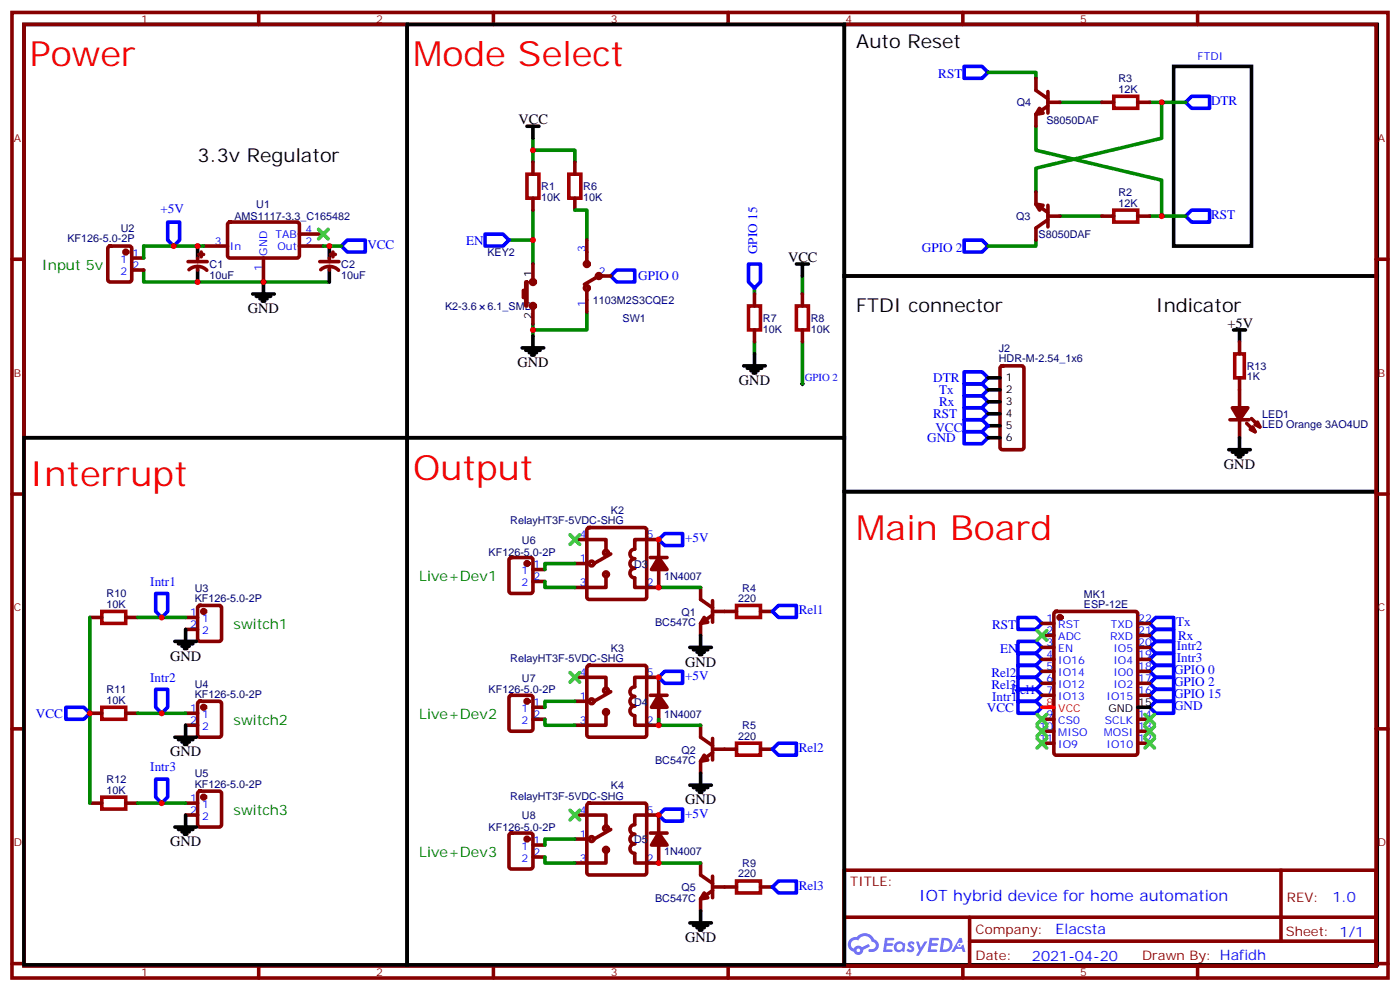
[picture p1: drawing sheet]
<svg xmlns="http://www.w3.org/2000/svg" width="412mm" height="292mm" viewBox="0 0 412 292" stroke-linecap="round" stroke-linejoin="round" font-family="sans-serif">
<g fill="none" stroke="#008700" stroke-width="1.1">
<path d="M291 21.3h14.2v1.8M305.2 37.2v7l37 8.9v10.5M312.2 30.1h12.4M338.7 30.1h10.5M342.2 30.1v10.6l-37 8.8v7.1M157 44.2h12.3v3.6M157 40.7v7.1M42.3 79.5v3.5h54.7M149.9 70.7h7.1M157 61.9v15.9M305.2 70.7v1.8h-14.2M312.2 63.6h12.4"/>
<path d="M338.7 63.6h10.5M157 95.4v3.5M222.2 84.8v1.8M236.4 81.3v5.3M222.2 100.7v3.5M236.4 100.7v12.3"/>
</g>
<g fill="none" stroke="#000" stroke-width="1.1">
<path d="M7.1 7.2h112.8v121.7h-112.8zM248.7 7.2h157v74.1h-157zM345.7 19.5h23v53h-23zM155.2 37.2h3.5M157 37.2v3.5M234.6 77.8h3.5M236.4 77.8v3.5M74.4 86.6h6.4M75.5 87.3h4.2M76.6 88h2.1M77.3 88.7h.7M77.6 83v3.6"/>
<path d="M157 98.9v3.5M248.7 81.3h157v63.5h-157zM153.8 102.4h6.4M154.9 103.2h4.2M155.9 103.9h2.1M156.6 104.6h.7M219.1 107.7h6.3M220.1 108.4h4.3M221.2 109.1h2.1M221.9 109.9h.7M222.2 104.2v3.5M248.7 144.8h157v139.3h-157z"/>
</g>
<g fill="none" stroke="#00f" stroke-width="1.1">
<path d="M284 19.5h5.3l1.7 1.8-1.7 1.8h-5.3zM349.2 30.1l1.8-1.7h5.3v3.5h-5.3zM49.4 65.4h3.5v5.3l-1.7 1.8-1.8-1.8zM100.5 72.5l1.8-1.8h5.3v3.5h-5.3zM142.9 68.9h5.3l1.7 1.8-1.7 1.8h-5.3zM220.5 77.8h3.5v5.2l-1.8 1.8-1.7-1.8zM284 70.7h5.3l1.7 1.8-1.7 1.7h-5.3zM349.2 63.6l1.8-1.7h5.3v3.5h-5.3zM179.9 81.3l1.8-1.8h5.3v3.5h-5.3zM284 116.6h5.3l1.7 1.7-1.7 1.8h-5.3zM284 113h5.3l1.7 1.8-1.7 1.8h-5.3zM284 109.5h5.3l1.7 1.8-1.7 1.7h-5.3z"/>
<path d="M284 127.1h5.3l1.7 1.8-1.7 1.8h-5.3zM284 120.1h5.3l1.7 1.7-1.7 1.8h-5.3zM299.9 181.8h5.3l1.7 1.8-1.7 1.7h-5.3zM299.9 188.9h5.3l1.7 1.7-1.7 1.8h-5.3zM338.7 197.7l1.7-1.8h5.3v3.6h-5.3zM338.7 187.1l1.7-1.8h5.3v3.6h-5.3zM338.7 183.6l1.7-1.8h5.3v3.5h-5.3zM299.9 206.5h5.3l1.7 1.8-1.7 1.7h-5.3zM338.7 208.3l1.7-1.8h5.3v3.5h-5.3zM338.7 201.2l1.7-1.7h5.3v3.5h-5.3zM338.7 204.8l1.7-1.8h5.3v3.5h-5.3z"/>
</g>
<g fill="none" stroke="#870000" stroke-width="1.1">
<path d="M3.5 3.7h405.4v284.3h-405.4zM7.1 7.2h398.2v277.3h-398.2zM76.2 3.7v3.5M145.3 3.7v3.5M214.5 3.7v3.5M283.6 3.7v3.5M352.8 3.7v3.5M305.2 23.1v3.5l3.5 2.5M308.7 31.2l-3.5 2.5v3.5M308.7 27v6.3M308.7 30.1h3.5M305.2 56.6v3.5l3.5 2.5"/>
<path d="M3.5 76.3h3.6M157 77.8v4.5M308.7 64.7l-3.5 2.5v3.5M308.7 63.6h3.5M308.7 60.5v6.3M405.3 76.3h3.6M154.9 83h.3v7.1h-.3v-2.5h-.7v-2.1h.7zM157 90.8v4.6M3.5 145.5h3.6M405.3 145.5h3.6M3.5 214.6h3.6M405.3 214.6h3.6"/>
<path d="M248.7 256.3h156.6v28.2h-156.6zM377.3 256.3v20.9M248.7 270.1h156.5M285.6 277.2h119.6M285.6 270.1v14.1M3.5 283.8h3.6M76.2 284.5v3.5M145.3 284.5v3.5M214.5 284.5v3.5M283.6 284.5v3.5M352.8 284.5v3.5M405.3 283.8h3.6"/>
<circle cx="157" cy="90.1" r=".71"/>
<circle cx="157" cy="83" r=".71"/>
</g>
<g fill="#870000" stroke="#870000" stroke-width="1.1">
<path d="M305.2 60.1l2.1 .4-1.1 1.4z"/>
<path d="M306.2 31.9l1.1 1.4-2.1 .4z"/>
</g>
<path d="M236 113h.7M236.4 112.7v.7" fill="none" stroke="#000" stroke-width=".74"/>
<g fill="#5487ff">
<path d="M267.7 277.4a1.22 1.22 0 0 1 1.7 .3l-.4 .6a.47 .47 0 0 0-.3-.4 .47 .47 0 0 0-.5 .2l.1 .2a1.14 1.14 0 0 1 .8 1.7 1.14 1.14 0 0 1-1.9 0l-.2-.2 .5-.5 .7 .4a.29 .29 0 0 0 .3-.2 .29 .29 0 0 0-.2-.4 1.04 1.04 0 0 1-.6-1.7z"/>
<path d="M260.7 276.2h2.4l.3 .2-.2 .5h-1.8l-.1 .9h1.5l.3 .3-.3 .4h-1.6l-.2 1.1 1.7 .1 .2 .3-.2 .3h-2.6z"/>
<path d="M273.8 276.2h2.4l.3 .2-.1 .5h-1.8l-.2 .9h1.6l.3 .3-.4 .4h-1.6l-.1 1.1 1.7 .1 .2 .3-.2 .3h-2.6z"/>
<path d="M282.6 276.2h.7l.3 1.2-.6 .4a.69 .69 0 0 0-1 .2 .69 .69 0 0 0 .4 1 .69 .69 0 0 0 .9-.6l.5-.3 .6 2.2h-.8l-.2-.9h-1.8l-.5 .9h-.8z"/>
<path d="M269.8 277.3h.8l.6 1.8 1.1-1.8h.9l-2.6 4.2h-.8l.9-1.6z"/>
<path d="M277.4 276.2l-.6 4.1h1.3a2.11 2.11 0 0 0 2.5-2.1 2.11 2.11 0 0 0-2.5-2zM278.1 276.9a1.39 1.39 0 0 1 1.7 1.4 1.39 1.39 0 0 1-1.8 1.3h-.3z"/>
<path d="M263.7 277.8a1.54 1.54 0 0 0-.1 2.2 1.54 1.54 0 0 0 2.2 .1l.6 .2 .3-2.3-.2-.2h-.4a1.49 1.49 0 0 0-2.4 0zM264 278.8a.94 .94 0 0 1 1.8 0 .94 .94 0 0 1-1.8 0z"/>
<path d="M250.4 276.6a2.18 2.18 0 0 0 1.1 3.7 1.44 1.44 0 0 0 1.6 .9 1.44 1.44 0 0 0 1.2-1.5l2-1-.5-.7-1.9 .9a1.47 1.47 0 0 0-2.4 .5 1.39 1.39 0 0 1-.7-2 1.39 1.39 0 0 1 2-.4 2.12 2.12 0 0 1 2.2-1.3 2.12 2.12 0 0 1 1.9 1.7 1.14 1.14 0 0 1 1.1 1.4 1.14 1.14 0 0 1-1.7 .7 .43 .43 0 0 0-.5 .4 .43 .43 0 0 0 .4 .4 1.98 1.98 0 0 0 2.5-1.2 1.98 1.98 0 0 0-1.2-2.5 3.1 3.1 0 0 0-5.3-.7l-.9 .1zM252.3 279.9a.55 .55 0 0 1 1.1 0 .55 .55 0 0 1-1.1 0z"/>
<circle cx="282.6" cy="278.3" r=".26"/>
</g>
<g fill="none" stroke="#870000" stroke-width="1.1">
<path d="M324.6 30.1h3.5M335.1 30.1h3.6M157 47.8v3.5M157 58.3v3.6M169.3 47.8v3.5M169.3 58.3v3.6M32 72.7l.5-.2h5.6l.7 .4v9.4l-.5 .7h-5.8l-.7-.4-.1-9.4zM38.8 76h3.5M38.8 79.5h3.5M55.4 77h5.6M55.7 79.4a3.8 3.8 0 0 1 5.2 .2M58.2 76v1"/>
<path d="M58.2 78.5v1M58.6 74.9h1.4M59.3 74.2v1.4M60 72.5h7M67.3 65.6l.4-.2 20.1 .1 .4 .6-.1 9.5-.6 .4-20-.1-.5-.6v-9.2zM77.6 76v7M88.2 72.5h7M88.2 68.9h7M94.2 77h5.6M94.5 79.4a3.8 3.8 0 0 1 5.2 .2M97 76v1M97 78.5v1"/>
<path d="M97.4 74.9h1.4M98.1 74.2v1.4M172.9 70.7v6.3M324.6 63.6h3.5M335.1 63.6h3.6M172.9 85.5v6.4M179.9 81.3h-3.5l-4.2 2.4M222.2 86.6v3.5M222.2 97.2v3.5M236.4 86.6v3.5M236.4 97.2v3.5M294.8 107.9l.5-.2h5.6l.7 .5v23.5l-.4 .7h-5.9l-.7-.4v-23.6z"/>
<path d="M365.1 100.7v3.5M365.1 111.3v8.8M362.3 123.6h5.6M365.1 123.6v5.3M367.2 124.7l2.5 2.4M368.7 123.3l2.4 2.4M169.3 158.9h9.2v3.2M173.1 155.6l.5-.2h16.2l.5 .2 .2 .5v19.7l-.2 .5-.5 .2h-16.2l-.5-.2-.2-.5v-19.7zM58.4 178.5l.5-.2h5.7l.6 .4 .1 9.5-.5 .6-5.9 .1-.6-.5-.1-9.4zM150.2 164.4l.4-.2h5.7l.6 .4 .1 9.5-.5 .6-5.9 .1-.6-.5-.1-9.4zM157 167.7h3.5M157 171.2h3.5"/>
<path d="M169.3 165.9h4.3M178.5 169.8v3.2h-9.2M179.9 163.1l-4.9 2.8M191.6 164.2h4.9M194 164.2v-5.3h-7v2.8a1.41 1.41 0 0 0-1.4 1.4 1.41 1.41 0 0 0 1.4 1.4 1.41 1.41 0 0 0-1.4 1.4 1.41 1.41 0 0 0 1.4 1.5 1.41 1.41 0 0 0-1.4 1.4 1.41 1.41 0 0 0 1.4 1.4v2.8h7v-5.3M206.4 173v3.5l3.5 2.5M209.9 176.9v6.3M26.5 181.8h3.5M37 181.8h3.6M54.7 181.8h3.5M54.7 185.3h3.5M169.3 199.5h9.2v3.1"/>
<path d="M173.1 196.1l.5-.2h16.2l.5 .2 .2 .5v19.8l-.2 .5-.5 .2h-16.2l-.5-.2-.2-.5v-19.8zM209.9 180.1h7.1M209.9 181.1l-3.5 2.5v3.5M224 180.1h3.5M306.9 183.6h3.5M306.9 187.1h3.5M306.9 190.6h3.5M306.9 194.2h3.5M306.9 197.7h3.5M310.7 180.3l.4-.2h23.3l.7 .4v41.2l-.4 .6-23.6 .1-.6-.5-.1-41.1zM335.1 183.6h3.6M335.1 187.1h3.6"/>
<path d="M335.1 190.6h3.6M335.1 194.2h3.6M335.1 197.7h3.6M26.5 210h3.5M37 210h3.6M54.7 213.6h3.5M54.7 210h3.5M58.4 206.7l.5-.2h5.7l.6 .4 .1 9.5-.5 .6-5.9 .1-.6-.5-.1-9.4zM150.2 205l.4-.2h5.7l.6 .4 .1 9.4-.5 .7h-5.9l-.6-.4-.1-9.4zM157 211.8h3.5M157 208.3h3.5M169.3 206.5h4.3"/>
<path d="M178.5 210.4v3.2h-9.2M179.9 203.7l-4.9 2.8M191.6 204.8h4.9M194 204.8v-5.3h-7v2.8a1.41 1.41 0 0 0-1.4 1.4 1.41 1.41 0 0 0 1.4 1.4 1.41 1.41 0 0 0-1.4 1.4 1.41 1.41 0 0 0 1.4 1.4 1.41 1.41 0 0 0-1.4 1.4 1.41 1.41 0 0 0 1.4 1.4v2.9h7v-5.3M206.4 213.6v3.5l3.5 2.5M209.9 217.5v6.3M306.9 201.2h3.5M306.9 204.8h3.5M306.9 211.8h3.5M306.9 215.3h3.5M306.9 218.9h3.5M335.1 201.2h3.6"/>
<path d="M335.1 204.8h3.6M335.1 211.8h3.6M335.1 215.3h3.6M335.1 218.9h3.6M26.5 236.5h3.5M37 236.5h3.6M54.7 236.5h3.5M58.4 233.2l.5-.2h5.7l.6 .4 .1 9.5-.5 .6-5.9 .1-.6-.5-.1-9.4zM173.1 236.7l.5-.2h16.2l.5 .2 .2 .5v19.8l-.2 .5-.5 .2h-16.2l-.5-.3-.2-.4v-19.8zM209.9 221.7l-3.5 2.5v3.5M209.9 220.6h7.1M224 220.6h3.5"/>
<path d="M54.7 240h3.5M150.2 245.5l.4-.2h5.7l.6 .5 .1 9.4-.5 .6-5.9 .1-.6-.5-.1-9.4zM157 248.8h3.5M157 252.4h3.5M169.3 240h9.2v3.2M169.3 247.1h4.3M178.5 251v3.1h-9.2M179.9 244.3l-4.9 2.8M191.6 245.3h4.9M194 245.3v-5.3h-7v2.9a1.41 1.41 0 0 0-1.4 1.4 1.41 1.41 0 0 0 1.4 1.4 1.41 1.41 0 0 0-1.4 1.4 1.41 1.41 0 0 0 1.4 1.4 1.41 1.41 0 0 0-1.4 1.4 1.41 1.41 0 0 0 1.4 1.4v2.8h7v-5.3M206.4 254.1v3.6l3.5 2.4M209.9 258v6.4"/>
<path d="M209.9 262.3l-3.5 2.4v3.6M209.9 261.2h7.1M224 261.2h3.5"/>
<circle cx="172.9" cy="77.8" r=".71"/>
<circle cx="172.9" cy="84.8" r=".71"/>
<circle cx="176.4" cy="81.3" r=".71"/>
<circle cx="174.3" cy="165.9" r=".71"/>
<circle cx="178.5" cy="162.8" r=".71"/>
<circle cx="178.5" cy="169.1" r=".71"/>
<circle cx="174.3" cy="206.5" r=".71"/>
<circle cx="178.5" cy="209.7" r=".71"/>
<circle cx="178.5" cy="203.3" r=".71"/>
<circle cx="174.3" cy="247.1" r=".71"/>
<circle cx="178.5" cy="243.9" r=".71"/>
<circle cx="178.5" cy="250.3" r=".71"/>
</g>
<g fill="none" stroke="#00f" stroke-width="1.1">
<path d="M284 123.6h5.3l1.7 1.8-1.7 1.7h-5.3zM194 158.9l1.8-1.8h5.3v3.6h-5.3zM45.9 174.8h3.5v5.3l-1.8 1.7-1.7-1.7zM229.3 178.3h5.3v3.5h-5.3l-1.8-1.7zM194 199.5l1.8-1.8h5.3v3.5h-5.3zM299.9 192.4h5.3l1.7 1.8-1.7 1.7h-5.3zM299.9 195.9h5.3l1.7 1.8-1.7 1.8h-5.3zM299.9 199.5h5.3l1.7 1.7-1.7 1.8h-5.3zM338.7 190.6l1.7-1.7h5.3v3.5h-5.3zM338.7 194.2l1.7-1.8h5.3v3.5h-5.3zM19.4 208.3h5.3l1.8 1.7-1.8 1.8h-5.3zM45.9 203h3.5v5.3l-1.8 1.7-1.7-1.7z"/>
<path d="M299.9 203h5.3l1.7 1.8-1.7 1.7h-5.3zM45.9 229.4h3.5v5.3l-1.8 1.8-1.7-1.8zM227.5 220.6l1.8-1.7h5.3v3.5h-5.3zM194 240l1.8-1.7h5.3v3.5h-5.3zM227.5 261.2l1.8-1.8h5.3v3.6h-5.3z"/>
</g>
<g fill="#870000" stroke="#870000" stroke-width="1.1">
<path d="M194 164.2l2.5 3.5h-4.6z"/>
<path d="M194 204.8l2.5 3.5h-4.6z"/>
<path d="M194 245.3l2.5 3.5h-4.6z"/>
<path d="M207.4 181.8l1.1 1.4-2.1 .4z"/>
<path d="M207.4 222.4l1.1 1.4-2.1 .4z"/>
<path d="M207.4 263l1.1 1.4-2.1 .3z"/>
<path d="M368.3 126.4l.7-.7 .7 1.4z"/>
<path d="M369.7 125l.7-.7 .7 1.4z"/>
<path d="M363 120.1h4.6l-2.5 3.5z"/>
<circle cx="312.2" cy="181.8" r=".53"/>
<circle cx="37" cy="74.2" r=".53"/>
<circle cx="60" cy="180.1" r=".53"/>
<circle cx="60" cy="208.3" r=".53"/>
<circle cx="60" cy="234.7" r=".53"/>
<circle cx="155.2" cy="165.9" r=".53"/>
<circle cx="155.2" cy="206.5" r=".53"/>
<circle cx="155.2" cy="247.1" r=".53"/>
</g>
<path d="M306.9 208.3h3.5" fill="none" stroke="#f00" stroke-width="1.1"/>
<g fill="none" stroke="#000" stroke-width="1.1">
<path d="M119.9 7.2h128.8v121.7h-128.8zM58.2 72.5v3.5M58.2 79.5v3.5M97 72.5v3.5M97 79.5v3.5M363.4 97.2h3.5M365.1 97.2v3.5M291 111.3h3.6M291 114.8h3.6M291 118.3h3.6M7.1 128.9h112.8v155.2h-112.8zM119.9 128.9h128.8v155.2h-128.8z"/>
<path d="M291 121.8h3.6M291 125.4h3.6M291 128.9h3.6M361.9 132.4h6.4M363 133.1h4.2M364.1 133.8h2.1M364.8 134.5h.7M365.1 128.9v3.5M51.5 188.9h6.4M52.6 189.6h4.2M53.6 190.3h2.1M54.3 191h.7"/>
<path d="M54.7 185.3v3.6M203.2 190.6h6.3M204.3 191.3h4.2M205.3 192.1h2.1M206 192.8h.7M206.4 187.1v3.5M51.5 217.1h6.4M52.6 217.8h4.2M53.6 218.5h2.1M54.3 219.2h.7M54.7 213.6v3.5M335.1 208.3h3.6"/>
<path d="M203.2 231.2h6.3M204.3 231.9h4.2M205.3 232.6h2.1M206 233.3h.7M206.4 227.7v3.5M51.5 243.6h6.4M52.6 244.3h4.2M53.6 245h2.1M54.3 245.7h.7M54.7 240v3.6M203.2 271.8h6.3M204.3 272.5h4.2"/>
<path d="M205.3 273.2h2.1M206 273.9h.7M206.4 268.3v3.5"/>
</g>
<g fill="none" stroke="#008700" stroke-width="1.1">
<path d="M60 72.5h-17.7v3.5M95.2 72.5h5.3M169.3 61.9h3.6v8.8M172.9 91.9v5.3h-15.9M160.5 171.2v1.8h8.8M169.3 165.9h-8.8v1.8M194 173h12.4M26.5 181.8v54.7M40.6 181.8h14.1M40.6 210h14.1M160.5 211.8v1.8h8.8M169.3 206.5h-8.8v1.8"/>
<path d="M194 211.8v1.8h12.4M40.6 236.5h14.1M160.5 252.4v1.7h8.8M169.3 247.1h-8.8v1.7M194 254.1h12.4"/>
</g>
<g fill="none" stroke="#a10000" stroke-width="1.1">
<path d="M328.1 28.4h7v3.5h-7zM155.2 51.3h3.5v7h-3.5zM167.6 51.3h3.5v7h-3.5zM328.1 61.9h7v3.5h-7zM220.5 90.1h3.5v7.1h-3.5zM234.6 90.1h3.5v7.1h-3.5zM363.7 104.2h2.8v7.1h-2.8zM217 178.3h7v3.5h-7zM30 180.1h7v3.5h-7zM30 208.3h7v3.5h-7zM217 218.9h7v3.5h-7zM30 234.7h7v3.6h-7z"/>
<path d="M217 259.4h7v3.6h-7z"/>
</g>
<g fill="none" stroke="#3c3" stroke-width="1.1">
<path d="M93.8 67.5l2.9 2.8M96.7 67.5l-2.9 2.8M167.9 157.5l2.8 2.8M170.7 157.5l-2.8 2.8M167.9 198l2.8 2.9M170.7 198l-2.8 2.9M305.5 185.7l2.8 2.8M308.3 185.7l-2.8 2.8M305.5 210.4l2.8 2.8M305.5 213.9l2.8 2.8M305.5 217.5l2.8 2.8M308.3 210.4l-2.8 2.8"/>
<path d="M308.3 213.9l-2.8 2.8M308.3 217.5l-2.8 2.8M337.3 210.4l2.8 2.8M337.3 213.9l2.8 2.8M337.3 217.5l2.8 2.8M340.1 210.4l-2.8 2.8M340.1 213.9l-2.8 2.8M340.1 217.5l-2.8 2.8M167.9 238.6l2.8 2.8M170.7 238.6l-2.8 2.8"/>
</g>
<g fill="#c00">
<circle cx="342.2" cy="63.6" r=".88"/>
<circle cx="342.2" cy="30.1" r=".88"/>
<circle cx="157" cy="70.7" r=".88"/>
<circle cx="157" cy="44.2" r=".88"/>
<circle cx="194" cy="213.6" r=".88"/>
<circle cx="194" cy="173" r=".88"/>
<circle cx="194" cy="254.1" r=".88"/>
<circle cx="194" cy="158.9" r=".88"/>
<circle cx="194" cy="199.5" r=".88"/>
<circle cx="194" cy="240" r=".88"/>
<circle cx="77.6" cy="83" r=".88"/>
<circle cx="97" cy="72.5" r=".88"/>
<circle cx="58.2" cy="72.5" r=".88"/>
<circle cx="58.2" cy="83" r=".88"/>
<circle cx="51.2" cy="72.5" r=".88"/>
<circle cx="26.5" cy="210" r=".88"/>
<circle cx="47.6" cy="181.8" r=".88"/>
<circle cx="47.6" cy="210" r=".88"/>
<circle cx="47.6" cy="236.5" r=".88"/>
<circle cx="157" cy="97.2" r=".88"/>
</g>
<g font-size="10.2" fill="#f00">
<text x="8.8" y="19.5">Power</text>
<text x="121.7" y="19.5">Mode Select</text>
<text x="8.8" y="143">Interrupt</text>
<text x="121.7" y="141.3">Output</text>
<text x="252.2" y="158.9">Main Board</text>
</g>
<g font-size="5.6">
<text x="252.2" y="14.3">Auto Reset</text>
<text x="58.2" y="47.8">3.3v Regulator</text>
<text x="252.2" y="91.9">FTDI connector</text>
<text x="340.4" y="91.9">Indicator</text>
</g>
<text font-size="4.6" fill="#00f" x="270.8" y="265.3">IOT hybrid device for home automation</text>
<g font-size="4.2">
<text x="152.8" y="36.5">VCC</text>
<text x="232.1" y="77">VCC</text>
<text x="73" y="92.2">GND</text>
<text x="361.6" y="96.4">+5V</text>
<text x="152.4" y="108.1">GND</text>
<text x="217.7" y="113.4">GND</text>
<text x="360.5" y="138.1">GND</text>
<text x="50.1" y="194.5">GND</text>
<text x="201.8" y="196.3">GND</text>
<text x="50.1" y="222.7">GND</text>
<text x="201.8" y="236.9">GND</text>
<text x="50.1" y="249.2">GND</text>
<text x="201.8" y="277.4">GND</text>
</g>
<g font-size="4.2" fill="#060">
<text x="12.3" y="79.5">Input 5v</text>
<text x="123.5" y="171.2">Live+Dev1</text>
<text x="68.8" y="185.3">switch1</text>
<text x="68.8" y="213.6">switch2</text>
<text x="123.5" y="211.8">Live+Dev2</text>
<text x="68.8" y="240">switch3</text>
<text x="123.5" y="252.4">Live+Dev3</text>
</g>
<g font-size="4.2" fill="#00f">
<text x="392.5" y="265.5">1.0</text>
<text x="310.9" y="275.1">Elacsta</text>
<text x="304" y="282.9">2021-04-20</text>
</g>
<g font-size="3.9" fill="#00f">
<text x="276.4" y="23.1">RST</text>
<text x="356.7" y="30.9">DTR</text>
<text x="47.3" y="62.8">+5V</text>
<text x="356.7" y="64.4">RST</text>
<text x="108.2" y="73.3">VCC</text>
<text x="137.3" y="72">EN</text>
<text x="223" y="74.8" transform="rotate(-90 223 74.8)">GPIO 15</text>
<text x="271.5" y="74.2">GPIO 2</text>
<text x="188" y="82.5">GPIO 0</text>
<text x="274.9" y="112.5">DTR</text>
<text x="276.6" y="119.6">Rx</text>
<text x="276.6" y="116">Tx</text>
<text x="274.9" y="123.1">RST</text>
<text x="273.1" y="130.2">GND</text>
<text x="275.5" y="127.1">VCC</text>
<text x="201.8" y="159.7">+5V</text>
<text x="44.3" y="172.5">Intr1</text>
<text x="235.3" y="180.8">Rel1</text>
<text x="292.3" y="185.3">RST</text>
<text x="346.5" y="184.4">Tx</text>
<text x="346.7" y="191.4">Intr2</text>
<text x="347" y="188.4">Rx</text>
<text x="294.6" y="192.4">EN</text>
<text x="346.7" y="194.9">Intr3</text>
<text x="44.2" y="200.7">Intr2</text>
<text x="201.8" y="200.2">+5V</text>
<text x="292" y="199.5">Rel2</text>
<text x="292" y="203">Rel3</text>
<text x="345.9" y="202.1">GPIO 2</text>
<text x="345.9" y="198.6">GPIO 0</text>
<text x="290.7" y="209.5">VCC</text>
<text x="292.2" y="206.5">Intr1</text>
<text x="297.9" y="204.3">Rel1</text>
<text x="345.9" y="209.1">GND</text>
<text x="345.9" y="205.6">GPIO 15</text>
<text x="10.6" y="211.4">VCC</text>
<text x="235.3" y="221.4">Rel2</text>
<text x="44.3" y="227.2">Intr3</text>
<text x="201.8" y="240.8">+5V</text>
<text x="235.3" y="262">Rel3</text>
</g>
<g font-size="3.9" fill="#800">
<text x="250.5" y="260.8">TITLE:</text>
<text x="379.1" y="265.5">REV:</text>
<text x="287.4" y="275">Company:</text>
<text x="378.7" y="275.7">Sheet: 1/1</text>
<text x="287.4" y="282.7">Date:</text>
<text x="336.4" y="282.8">Drawn By: Hafidh</text>
</g>
<g font-size="3.2" fill="#800">
<text x="41.6" y="6.7">1</text>
<text x="110.8" y="6.7">2</text>
<text x="179.9" y="6.7">3</text>
<text x="249.1" y="6.7">4</text>
<text x="318.2" y="6.7">5</text>
<text x="4.1" y="41.8">A</text>
<text x="405.9" y="41.8">A</text>
<text x="4.1" y="110.9">B</text>
<text x="405.9" y="110.9">B</text>
<text x="4.1" y="180.1">C</text>
<text x="405.9" y="180.1">C</text>
<text x="4.1" y="249.2">D</text>
<text x="405.9" y="249.2">D</text>
<text x="41.6" y="287.5">1</text>
<text x="110.8" y="287.5">2</text>
<text x="179.9" y="287.5">3</text>
<text x="249.1" y="287.5">4</text>
<text x="318.2" y="287.5">5</text>
</g>
<g font-size="3.2" fill="#00f">
<text x="352.8" y="17.8">FTDI</text>
<text x="81.2" y="70">TAB</text>
<text x="90" y="68.6">4</text>
<text x="35.5" y="77.4">1</text>
<text x="39" y="75.6">1</text>
<text x="63.2" y="72.1">3</text>
<text x="67.7" y="73.5">In</text>
<text x="78.7" y="75.3" transform="rotate(-90 78.7 75.3)">GND</text>
<text x="81.7" y="73.5">Out</text>
<text x="90" y="72.1">2</text>
<text x="172.5" y="74.2" transform="rotate(-90 172.5 74.2)">3</text>
<text x="35.5" y="80.9">2</text>
<text x="39" y="79.2">2</text>
<text x="77.3" y="79.8" transform="rotate(-90 77.3 79.8)">1</text>
<text x="176.4" y="80.9">2</text>
<text x="172.5" y="90.3" transform="rotate(-90 172.5 90.3)">1</text>
<text x="237.1" y="112.1">GPIO 2</text>
<text x="170.8" y="158.5">4</text>
<text x="190.5" y="158.5">5</text>
<text x="157.2" y="167.4">1</text>
<text x="170.8" y="165.6">1</text>
<text x="153.7" y="169.1">1</text>
<text x="153.7" y="172.6">2</text>
<text x="157.2" y="170.9">2</text>
<text x="170.8" y="172.6">3</text>
<text x="190.5" y="172.6">2</text>
<text x="56" y="181.5">1</text>
<text x="56" y="185">2</text>
<text x="59.5" y="183.2">1</text>
<text x="308.3" y="183.2">1</text>
<text x="311.7" y="185">RST</text>
<text x="327.3" y="185">TXD</text>
<text x="335.3" y="183.2">22</text>
<text x="59.5" y="186.8">2</text>
<text x="308.3" y="186.8">2</text>
<text x="308.3" y="190.3">3</text>
<text x="311.7" y="188.5">ADC</text>
<text x="327" y="188.5">RXD</text>
<text x="335.3" y="190.3">20</text>
<text x="335.3" y="186.8">21</text>
<text x="308.3" y="193.8">4</text>
<text x="308.3" y="197.3">5</text>
<text x="311.7" y="192.1">EN</text>
<text x="311.7" y="195.6">IO16</text>
<text x="328" y="195.6">IO4</text>
<text x="328" y="192.1">IO5</text>
<text x="335.3" y="197.3">18</text>
<text x="335.3" y="193.8">19</text>
<text x="170.8" y="199.1">4</text>
<text x="190.5" y="199.1">5</text>
<text x="308.3" y="200.9">6</text>
<text x="311.7" y="199.1">IO14</text>
<text x="311.7" y="202.6">IO12</text>
<text x="328" y="202.6">IO2</text>
<text x="328" y="199.1">IO0</text>
<text x="335.3" y="200.9">17</text>
<text x="56" y="209.7">1</text>
<text x="153.7" y="209.7">1</text>
<text x="157.2" y="207.9">1</text>
<text x="170.8" y="206.2">1</text>
<text x="308.3" y="204.4">7</text>
<text x="311.7" y="206.2">IO13</text>
<text x="326" y="206.2">IO15</text>
<text x="335.3" y="204.4">16</text>
<text x="56" y="213.2">2</text>
<text x="59.5" y="211.5">1</text>
<text x="59.5" y="215">2</text>
<text x="153.7" y="213.2">2</text>
<text x="157.2" y="211.5">2</text>
<text x="170.8" y="213.2">3</text>
<text x="190.5" y="213.2">2</text>
<text x="306.2" y="215">10</text>
<text x="308.3" y="211.5">9</text>
<text x="311.7" y="213.2">CS0</text>
<text x="325.5" y="213.2">SCLK</text>
<text x="335.3" y="215">13</text>
<text x="335.3" y="211.5">14</text>
<text x="306.2" y="218.5">11</text>
<text x="311.7" y="216.7">MISO</text>
<text x="311.7" y="220.3">IO9</text>
<text x="325.2" y="216.7">MOSI</text>
<text x="326" y="220.3">IO10</text>
<text x="335.3" y="218.5">12</text>
<text x="56" y="236.1">1</text>
<text x="56" y="239.7">2</text>
<text x="59.5" y="237.9">1</text>
<text x="170.8" y="239.7">4</text>
<text x="190.5" y="239.7">5</text>
<text x="59.5" y="241.4">2</text>
<text x="153.7" y="250.3">1</text>
<text x="157.2" y="248.5">1</text>
<text x="170.8" y="246.7">1</text>
<text x="153.7" y="253.8">2</text>
<text x="157.2" y="252">2</text>
<text x="170.8" y="253.8">3</text>
<text x="190.5" y="253.8">2</text>
</g>
<g font-size="3.2" fill="#000080">
<text x="329.5" y="27.3">12K</text>
<text x="329.5" y="24.1">R3</text>
<text x="299.5" y="31.3">Q4</text>
<text x="308.3" y="36.6">S8050DAF</text>
<text x="159.5" y="59.1">10K</text>
<text x="159.5" y="56">R1</text>
<text x="171.8" y="59.1">10K</text>
<text x="171.8" y="56">R6</text>
<text x="329.5" y="57.6">R2</text>
<text x="69.1" y="64.8">AMS1117-3.3_C165482</text>
<text x="75.5" y="61.2">U1</text>
<text x="299.3" y="64.8">Q3</text>
<text x="329.5" y="60.8">12K</text>
<text x="19.9" y="71.4">KF126-5.0-2P</text>
<text x="35.6" y="68.4">U2</text>
<text x="305.9" y="70.1">S8050DAF</text>
<text x="143.6" y="75.4">KEY2</text>
<text x="61.7" y="82">10uF</text>
<text x="61.7" y="79">C1</text>
<text x="100.5" y="82.1">10uF</text>
<text x="100.5" y="78.9">C2</text>
<text x="174.6" y="89.7">1103M2S3CQE2</text>
<text x="131.1" y="91.3">K2-3.6</text>
<text x="143.6" y="91.3">6.1_SMD</text>
<text x="183.4" y="94.9">SW1</text>
<text x="224.7" y="94.8">R7</text>
<text x="238.8" y="94.8">R8</text>
<text x="224.7" y="97.9">10K</text>
<text x="238.8" y="97.9">10K</text>
<text x="294.2" y="106.7">HDR-M-2.54_1x6</text>
<text x="294.2" y="103.6">J2</text>
<text x="367.2" y="112">1K</text>
<text x="367.2" y="108.9">R13</text>
<text x="371.8" y="123">LED1</text>
<text x="371.8" y="126.2">LED Orange 3AO4UD</text>
<text x="150.3" y="154.3">RelayHT3F-5VDC-SHG</text>
<text x="179.9" y="151.3">K2</text>
<text x="153.8" y="160.1">U6</text>
<text x="143.9" y="163.6">KF126-5.0-2P</text>
<text x="186.8" y="167.3">D3</text>
<text x="195.7" y="170.7">1N4007</text>
<text x="31.4" y="179">10K</text>
<text x="31.4" y="175.8">R10</text>
<text x="57.4" y="177.2">KF126-5.0-2P</text>
<text x="57.4" y="174.2">U3</text>
<text x="217.4" y="177.2">220</text>
<text x="218.7" y="174.2">R4</text>
<text x="319.3" y="179">ESP-12E</text>
<text x="319.3" y="176">MK1</text>
<text x="193" y="184.4">BC547C</text>
<text x="200.7" y="181.4">Q1</text>
<text x="179.9" y="191.9">K3</text>
<text x="150.3" y="194.9">RelayHT3F-5VDC-SHG</text>
<text x="57.4" y="202.5">U4</text>
<text x="153.8" y="200.7">U7</text>
<text x="31.4" y="207.2">10K</text>
<text x="31.4" y="204">R11</text>
<text x="57.4" y="205.5">KF126-5.0-2P</text>
<text x="143.9" y="204.2">KF126-5.0-2P</text>
<text x="186.8" y="207.8">D4</text>
<text x="195.7" y="211.3">1N4007</text>
<text x="218.7" y="214.8">R5</text>
<text x="200.7" y="221.9">Q2</text>
<text x="217.4" y="217.8">220</text>
<text x="193" y="224.9">BC547C</text>
<text x="31.4" y="233.7">10K</text>
<text x="31.4" y="230.5">R12</text>
<text x="57.4" y="231.9">KF126-5.0-2P</text>
<text x="57.4" y="228.9">U5</text>
<text x="179.9" y="232.5">K4</text>
<text x="150.3" y="235.4">RelayHT3F-5VDC-SHG</text>
<text x="143.9" y="244.8">KF126-5.0-2P</text>
<text x="153.8" y="241.3">U8</text>
<text x="186.8" y="248.4">D5</text>
<text x="195.7" y="251.9">1N4007</text>
<text x="218.7" y="255.4">R9</text>
<text x="200.7" y="262.5">Q5</text>
<text x="217.4" y="258.4">220</text>
<text x="193" y="265.5">BC547C</text>
</g>
<g font-size="3.2">
<text x="156.6" y="81.6" transform="rotate(-90 156.6 81.6)">1</text>
<text x="156.6" y="93.9" transform="rotate(-90 156.6 93.9)">2</text>
<text x="296.3" y="112.3">1</text>
<text x="296.3" y="115.9">2</text>
<text x="296.3" y="119.4">3</text>
<text x="296.3" y="122.9">4</text>
<text x="296.3" y="126.4">5</text>
<text x="296.3" y="130">6</text>
<text x="326.6" y="209.7">GND</text>
<text x="335.3" y="207.9">15</text>
</g>
<g font-size="3.2" fill="#f00">
<text x="308.3" y="207.9">8</text>
<text x="311.7" y="209.7">VCC</text>
</g>
</svg>
